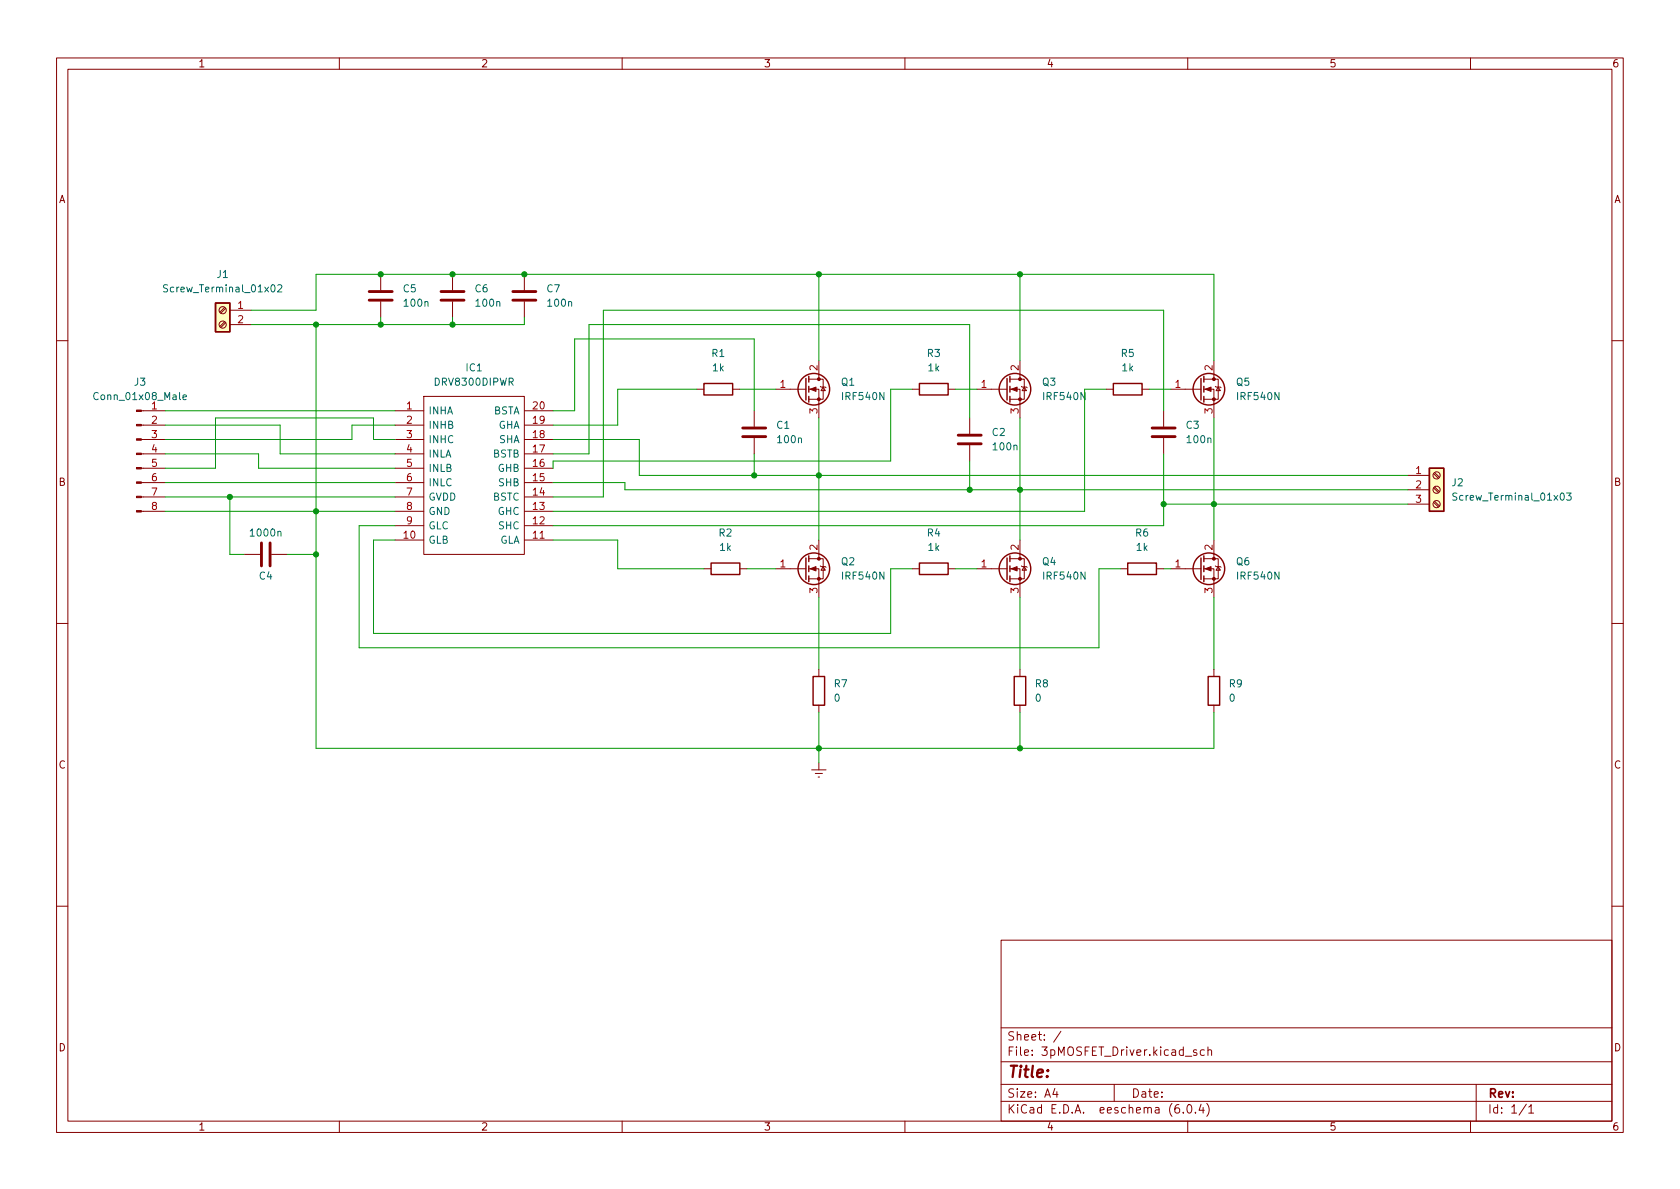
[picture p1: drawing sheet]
<svg xmlns="http://www.w3.org/2000/svg" width="297mm" height="210mm" viewBox="0 0 297 210" stroke-linecap="round" stroke-linejoin="round" font-family="sans-serif">
<g fill="none" stroke="#840000" stroke-width=".18">
<path d="M10 10.2h277v190.1h-277zM12 12.2h273v186.1h-273zM60 10.2v2M110 10.2v2M160 10.2v2M210 10.2v2M260 10.2v2M39.7 56.9l-.8 .8M39.7 54.4l-.8 .8M39.9 57.1l-.9 .8M39.9 54.5l-.9 .9M40.6 54.9h3.8"/>
<path d="M40.6 57.4h3.8M67.3 48.5v2.8M67.3 53.3v2.8M80 48.5v2.8M80 53.3v2.8M92.7 48.5v2.8M92.7 53.3v2.8M10 60.2h2M25 77.7h4.2M25 75.2h4.2M25 72.6h4.2M69.8 77.7h5.1"/>
<path d="M69.8 75.2h5.1M69.8 72.6h5.1M74.9 70.1h17.8v27.9h-17.8zM92.7 77.7h5.1M92.7 75.2h5.1M92.7 72.6h5.1M123.2 68.8h1.3M129.5 68.8h1.3M133.3 72.6v2.8M133.3 77.5v2.8M137.2 68.8h5.3M143 68.8h1.8v5.1"/>
<path d="M143 67.1h2.5v3.5h-2.5M144.8 63.7v3.4M145 68.3l.2 .1h.7l.1 .2M145.5 68.4l.4 .7h-.7zM161.3 68.8h1.3M167.6 68.8h1.3M171.4 73.9v2.8M171.4 78.7v2.8M172.7 68.8h5.4M178.6 68.8h1.7v5.1M178.6 67.1h2.5v3.5h-2.5M180.3 63.7v3.4"/>
<path d="M180.6 68.3l.1 .1h.8l.1 .2M181.1 68.4l.4 .7h-.8zM195.6 68.8h1.2M201.9 68.8h1.3M205.7 72.6v2.8M205.7 77.5v2.8M207 68.8h5.3M212.9 68.8h1.7v5.1M212.9 67.1h2.5v3.5h-2.5M214.6 63.7v3.4M214.9 68.3l.1 .1h.8l.1 .2M215.4 68.4l.4 .7h-.8z"/>
<path d="M285 60.2h2M25 90.4h4.2M25 87.9h4.2M25 85.3h4.2M25 82.8h4.2M25 80.3h4.2M43.2 98h2.8M48 98h2.8M69.8 90.4h5.1M69.8 87.9h5.1M69.8 85.3h5.1M69.8 82.8h5.1"/>
<path d="M69.8 80.3h5.1M69.8 95.5h5.1M69.8 93h5.1M92.7 90.4h5.1M92.7 87.9h5.1M92.7 85.3h5.1M92.7 82.8h5.1M92.7 80.3h5.1M92.7 95.5h5.1M92.7 93h5.1M143 98.8h2.5v3.6h-2.5M144.8 95.5v3.3"/>
<path d="M178.6 98.8h2.5v3.6h-2.5M180.3 95.5v3.3M212.9 98.8h2.5v3.6h-2.5M214.6 95.5v3.3M248.9 84.1h3.8M248.9 86.6h3.8M248.9 89.1h3.8M253.5 88.8l.8 .9M253.5 86.3l.8 .8M253.5 83.7l.8 .9M253.6 88.6l.9 .9M253.6 86.1l.9 .8"/>
<path d="M253.6 83.6l.9 .8M10 110.2h2M124.5 100.6h1.2M130.8 100.6h1.3M137.2 100.6h5.3M143 100.6h1.8v5.1M144.8 118.4v1.2M145 100.1l.2 .1h.7l.1 .1M145.5 100.2l.4 .6h-.7zM161.3 100.6h1.3M167.6 100.6h1.3M172.7 100.6h5.4"/>
<path d="M178.6 100.6h1.7v5.1M180.3 118.4v1.2M180.6 100.1l.1 .1h.8l.1 .1M181.1 100.2l.4 .6h-.8zM198.1 100.6h1.3M204.5 100.6h1.2M207 100.6h5.3M212.9 100.6h1.7v5.1M214.6 118.4v1.2M214.9 100.1l.1 .1h.8l.1 .1M215.4 100.2l.4 .6h-.8zM285 110.2h2"/>
<path d="M143.5 136.1h2.5M144.1 136.8h1.3M144.7 137.4h.2M144.8 124.7v1.3M144.8 134.9v1.2M180.3 124.7v1.3M214.6 124.7v1.3M10 160.2h2M177 166.3h108v32h-108zM285 160.2h2M60 198.3v2M110 198.3v2"/>
<path d="M160 198.3v2M177 194.8h108M177 191.8h108M177 187.8h108M177 181.8h108M186.5 192.5l-.4 1h1M186.9 193v1M187.6 182.4l-1.3 1.9M197 191.8v3M208.4 195.3a.59 .59 0 0 0-.7 .7v.5l.2 .3h.4l.2-.1 .1-.5-.2-.2-.4-.1-.3 .3M209.2 196.7v.1M210 198.3v2"/>
<path d="M210.1 195.4l.1-.1a.81 .81 0 0 1 .6 .7 .81 .81 0 0 1-.3 .8h-.1a.81 .81 0 0 1-.6-.6 .81 .81 0 0 1 .3-.8zM211.4 196.7v.1M211.6 185.7l-.4-.1-.2 .2 .1 .3 .5 .1v.4h-.6M212.4 195.3l-.4 1h.9M212.7 195.8v1M212.9 185.7l-.4-.1-.3 .3v.4l.2 .3h.5M213.4 195.1a1.72 1.72 0 0 1 0 2.3M213.6 185.8l.2-.2 .3 .1 .1 .9M213.6 185.1v1.5M260 198.3v2M261 191.8v6.5M269.9 195.3l-1.3 1.9"/>
<path d="M270.3 195.8l.4-.5v1.5M270.3 196.8h.9"/>
<circle cx="39.4" cy="57.4" r=".63"/>
<circle cx="39.4" cy="54.9" r=".63"/>
<circle cx="254" cy="86.6" r=".63"/>
<circle cx="254" cy="89.1" r=".63"/>
<circle cx="254" cy="84.1" r=".63"/>
</g>
<g fill="none" stroke="#840000" stroke-width=".51">
<path d="M65.3 53.1h4M65.3 51.6h4M78 53.1h4M78 51.6h4M90.7 53.1h4M90.7 51.6h4M131.3 77.2h4.1M131.3 75.7h4.1M169.4 78.5h4.1M169.4 77h4.1M203.7 77.2h4.1M203.7 75.7h4.1"/>
<path d="M46.2 96v4.1M47.8 96v4.1"/>
</g>
<g fill="none" stroke="#840000" stroke-width=".25">
<path d="M38.1 53.6h2.5v5.1h-2.5zM124.5 67.8h5v2h-5zM142.5 66.9v3.8M143 66.5v1.1M143 68.3v1M143 70.1v1M162.6 67.8h5v2h-5zM178.1 66.9v3.8M178.6 66.5v1.1M178.6 68.3v1M178.6 70.1v1M196.8 67.8h5.1v2h-5.1z"/>
<path d="M212.3 66.9v3.8M212.9 66.5v1.1M212.9 68.3v1M212.9 70.1v1M125.7 99.6h5.1v2h-5.1zM142.5 98.7v3.8M143 98.3v1M162.6 99.6h5v2h-5zM178.1 98.7v3.8M178.6 98.3v1M199.4 99.6h5.1v2h-5.1zM212.3 98.7v3.8"/>
<path d="M212.9 98.3v1M252.7 82.8h2.6v7.6h-2.6zM143 100.1v1M143 101.8v1.1M143.8 119.6h2v5.1h-2zM178.6 100.1v1M178.6 101.8v1.1M179.3 119.6h2.1v5.1h-2.1zM212.9 100.1v1M212.9 101.8v1.1M213.6 119.6h2v5.1h-2z"/>
<circle cx="143.9" cy="68.8" r="2.79"/>
<circle cx="179.5" cy="68.8" r="2.79"/>
<circle cx="213.7" cy="68.8" r="2.79"/>
<circle cx="143.9" cy="100.6" r="2.79"/>
<circle cx="179.5" cy="100.6" r="2.79"/>
<circle cx="213.7" cy="100.6" r="2.79"/>
</g>
<g fill="#840000" stroke="#840000" stroke-width=".18">
<path d="M24.1 90.3h.9v.2h-.9z"/>
<path d="M24.1 87.8h.9v.2h-.9z"/>
<path d="M24.1 85.2h.9v.3h-.9z"/>
<path d="M24.1 82.7h.9v.2h-.9z"/>
<path d="M24.1 80.1h.9v.3h-.9z"/>
<path d="M24.1 77.6h.9v.2h-.9z"/>
<path d="M24.1 75.1h.9v.2h-.9z"/>
<path d="M24.1 72.5h.9v.3h-.9z"/>
<path d="M178.8 68.8l1-.4v.8z"/>
<path d="M143.3 68.8l1-.4v.8z"/>
<path d="M143.3 100.6l1-.4v.8z"/>
<path d="M213.1 68.8l1-.4v.8z"/>
<path d="M178.8 100.6l1-.4v.8z"/>
<path d="M213.1 100.6l1-.4v.8z"/>
<circle cx="180.3" cy="70.6" r=".25"/>
<circle cx="180.3" cy="67.1" r=".25"/>
<circle cx="144.8" cy="70.6" r=".25"/>
<circle cx="144.8" cy="67.1" r=".25"/>
<circle cx="144.8" cy="102.4" r=".25"/>
<circle cx="144.8" cy="98.8" r=".25"/>
<circle cx="214.6" cy="70.6" r=".25"/>
<circle cx="214.6" cy="67.1" r=".25"/>
<circle cx="180.3" cy="102.4" r=".25"/>
<circle cx="180.3" cy="98.8" r=".25"/>
<circle cx="214.6" cy="102.4" r=".25"/>
<circle cx="214.6" cy="98.8" r=".25"/>
</g>
<path d="M29.6 50.4h-.5l-.1 .1v.3l.5 .3 .1 .3-.2 .2h-.5M49.1 50.5l.5-.1 .2 .3-.8 .9h.8M32.4 70.2l.6-.1-.1-.2-.4-.1-.1 .2v.6h.5M257.6 87.2h-.5l-.2 .1v.4l.6 .2 .1 .3-.3 .3-.4-.1M277 87.2h.8l-.4 .5 .3 .1v.5l-.2 .2-.5-.2" fill="none" stroke="#006464" stroke-width=".18"/>
<g fill="#ffffc2" stroke="#ffffc2" stroke-width=".18">
<path d="M38.1 53.6h2.5v5.1h-2.5z"/>
<path d="M252.7 82.8h2.6v7.6h-2.6z"/>
</g>
<g fill="none" stroke="#009600" stroke-width=".18">
<path d="M44.4 54.9h11.5v-6.4h158.7v15.2M55.9 57.4v74.9h158.7v-6.3M67.3 56.1v1.3M80 56.1v1.3M92.7 56.1v1.3h-48.3M144.8 48.5v15.2M180.3 48.5v15.2M29.2 72.6h40.6M29.2 75.2h20.3v5.1h20.3M69.8 75.2h-7.6v2.5h-33M69.8 77.7h-3.8v-3.8h-27.9v8.9h-8.9M97.8 77.7h15.2v6.4h135.9"/>
<path d="M97.8 72.6h3.8v-12.7h31.7v12.7M123.2 68.8h-14v6.4h-11.4M130.8 68.8h6.4M144.8 73.9v21.6M161.3 68.8h-3.8v12.7h-59.7v1.3M168.9 68.8h3.8M171.4 73.9v-16.5h-67.3v22.9h-6.3M180.3 73.9v21.6M195.6 68.8h-3.8v21.6h-94M203.2 68.8h3.8M205.7 72.6v-17.7h-99v33h-8.9M214.6 73.9v21.6"/>
<path d="M29.2 85.3h40.6M29.2 80.3h16.5v2.5h24.1M29.2 90.4h40.6M29.2 87.9h40.6M40.6 87.9v10.1h2.6M50.8 98h5.1M69.8 93h-6.3v21.5h130.8v-13.9h3.8M69.8 95.5h-3.8v16.5h91.5v-11.4h3.8M97.8 85.3h12.7v1.3h138.4M97.8 95.5h11.4v5.1h15.3M133.3 80.3v3.8M171.4 81.5v5.1"/>
<path d="M205.7 80.3v12.7h-107.9M205.7 89.1h43.2M132.1 100.6h5.1M144.8 105.7v12.7M168.9 100.6h3.8M180.3 105.7v12.7M205.7 100.6h1.3M214.6 105.7v12.7M144.8 126v8.9M180.3 126v6.3"/>
</g>
<g fill="#009600" stroke="#009600" stroke-width=".18">
<circle cx="40.6" cy="87.9" r=".46"/>
<circle cx="92.7" cy="48.5" r=".46"/>
<circle cx="80" cy="48.5" r=".46"/>
<circle cx="80" cy="57.4" r=".46"/>
<circle cx="67.3" cy="48.5" r=".46"/>
<circle cx="67.3" cy="57.4" r=".46"/>
<circle cx="55.9" cy="57.4" r=".46"/>
<circle cx="133.3" cy="84.1" r=".46"/>
<circle cx="180.3" cy="86.6" r=".46"/>
<circle cx="180.3" cy="48.5" r=".46"/>
<circle cx="214.6" cy="89.1" r=".46"/>
<circle cx="205.7" cy="89.1" r=".46"/>
<circle cx="55.9" cy="90.4" r=".46"/>
<circle cx="55.9" cy="98" r=".46"/>
<circle cx="144.8" cy="48.5" r=".46"/>
<circle cx="144.8" cy="132.3" r=".46"/>
<circle cx="180.3" cy="132.3" r=".46"/>
<circle cx="171.4" cy="86.6" r=".46"/>
<circle cx="144.8" cy="84.1" r=".46"/>
</g>
<text font-size="2.8" fill="#840000" x="178" y="190.6">Title:</text>
<g font-size="2.1" fill="#840000">
<text x="178" y="184">Sheet: /</text>
<text x="178" y="186.7">File: 3pMOSFET_Driver.kicad_sch</text>
<text x="178" y="196.9">KiCad E.D.A. eeschema (6.0.4)</text>
<text x="178" y="194.1">Size: A4</text>
<text x="200" y="194.1">Date:</text>
<text x="263" y="194.1">Rev:</text>
<text x="263" y="196.9">Id: 1/1</text>
</g>
<g font-size="1.8" fill="#840000">
<text x="35" y="11.9">1</text>
<text x="85" y="11.9">2</text>
<text x="135" y="11.9">3</text>
<text x="185" y="11.9">4</text>
<text x="235" y="11.9">5</text>
<text x="285" y="11.9">6</text>
<text x="10.3" y="35.9">A</text>
<text x="285.3" y="35.9">A</text>
<text x="10.3" y="85.9">B</text>
<text x="285.3" y="85.9">B</text>
<text x="10.3" y="135.9">C</text>
<text x="285.3" y="135.9">C</text>
<text x="10.3" y="185.9">D</text>
<text x="285.3" y="185.9">D</text>
<text x="35" y="199.9">1</text>
<text x="85" y="199.9">2</text>
<text x="135" y="199.9">3</text>
<text x="185" y="199.9">4</text>
<text x="235" y="199.9">5</text>
<text x="285" y="199.9">6</text>
</g>
<g font-size="1.8" fill="#006464">
<text x="29.6" y="51.7">Screw_Terminal_01x02</text>
<text x="38.4" y="49.1">J1</text>
<text x="71.3" y="51.7">C5</text>
<text x="84" y="51.7">C6</text>
<text x="96.7" y="51.7">C7</text>
<text x="71.6" y="54.2">100n</text>
<text x="84.3" y="54.2">100n</text>
<text x="97" y="54.2">100n</text>
<text x="82.4" y="65.7">IC1</text>
<text x="125.9" y="63.1">R1</text>
<text x="126" y="65.7">1k</text>
<text x="164" y="63.1">R3</text>
<text x="164.1" y="65.7">1k</text>
<text x="198.3" y="63.1">R5</text>
<text x="198.4" y="65.7">1k</text>
<text x="17.1" y="70.7">Conn_01x08_Male</text>
<text x="23.8" y="68.2">J3</text>
<text x="77" y="68.2">DRV8300DIPWR</text>
<text x="148.8" y="68.2">Q1</text>
<text x="149.1" y="70.7">IRF540N</text>
<text x="184.3" y="68.2">Q3</text>
<text x="184.7" y="70.7">IRF540N</text>
<text x="218.6" y="68.2">Q5</text>
<text x="218.9" y="70.7">IRF540N</text>
<text x="75.7" y="73.3">INHA</text>
<text x="75.7" y="75.8">INHB</text>
<text x="87.1" y="73.3">BSTA</text>
<text x="88" y="75.8">GHA</text>
<text x="137.3" y="75.8">C1</text>
<text x="175.4" y="77.1">C2</text>
<text x="209.7" y="75.8">C3</text>
<text x="75.7" y="78.4">INHC</text>
<text x="75.7" y="80.9">INLA</text>
<text x="75.7" y="83.4">INLB</text>
<text x="87.1" y="80.9">BSTB</text>
<text x="88" y="83.4">GHB</text>
<text x="88.2" y="78.4">SHA</text>
<text x="137.6" y="78.4">100n</text>
<text x="175.7" y="79.6">100n</text>
<text x="210" y="78.4">100n</text>
<text x="75.7" y="86">INLC</text>
<text x="75.7" y="88.5">GVDD</text>
<text x="87.1" y="88.5">BSTC</text>
<text x="88.2" y="86">SHB</text>
<text x="256.7" y="86">J2</text>
<text x="257.6" y="88.5">Screw_Terminal_01x03</text>
<text x="44.5" y="94.9">1000n</text>
<text x="75.7" y="91.1">GND</text>
<text x="75.7" y="93.6">GLC</text>
<text x="88" y="91.1">GHC</text>
<text x="88.2" y="93.6">SHC</text>
<text x="127.1" y="94.9">R2</text>
<text x="164" y="94.9">R4</text>
<text x="200.8" y="94.9">R6</text>
<text x="75.7" y="96.1">GLB</text>
<text x="88.2" y="96.1">GLA</text>
<text x="127.3" y="97.4">1k</text>
<text x="148.8" y="99.9">Q2</text>
<text x="164.1" y="97.4">1k</text>
<text x="184.3" y="99.9">Q4</text>
<text x="200.9" y="97.4">1k</text>
<text x="218.6" y="99.9">Q6</text>
<text x="45.9" y="102.5">C4</text>
<text x="149.1" y="102.5">IRF540N</text>
<text x="184.7" y="102.5">IRF540N</text>
<text x="218.9" y="102.5">IRF540N</text>
<text x="147.5" y="121.5">R7</text>
<text x="147.5" y="124.1">0</text>
<text x="183.1" y="121.5">R8</text>
<text x="183.1" y="124.1">0</text>
<text x="217.4" y="121.5">R9</text>
<text x="217.4" y="124.1">0</text>
</g>
<g font-size="1.8" fill="#a90000">
<text x="42.1" y="54.6">1</text>
<text x="42.1" y="57.1">2</text>
<text x="144.5" y="65.5" transform="rotate(-90 144.5 65.5)">2</text>
<text x="180.1" y="65.5" transform="rotate(-90 180.1 65.5)">2</text>
<text x="214.4" y="65.5" transform="rotate(-90 214.4 65.5)">2</text>
<text x="137.9" y="68.6">1</text>
<text x="173.5" y="68.6">1</text>
<text x="207.8" y="68.6">1</text>
<text x="26.8" y="72.4">1</text>
<text x="26.8" y="74.9">2</text>
<text x="26.8" y="77.5">3</text>
<text x="71.9" y="72.4">1</text>
<text x="71.9" y="74.9">2</text>
<text x="71.9" y="77.5">3</text>
<text x="94.3" y="77.5">18</text>
<text x="94.3" y="74.9">19</text>
<text x="94.3" y="72.4">20</text>
<text x="144.5" y="73.1" transform="rotate(-90 144.5 73.1)">3</text>
<text x="180.1" y="73.1" transform="rotate(-90 180.1 73.1)">3</text>
<text x="214.4" y="73.1" transform="rotate(-90 214.4 73.1)">3</text>
<text x="26.8" y="80">4</text>
<text x="26.8" y="82.5">5</text>
<text x="71.9" y="80">4</text>
<text x="71.9" y="82.5">5</text>
<text x="94.3" y="82.5">16</text>
<text x="94.3" y="80">17</text>
<text x="250.3" y="83.8">1</text>
<text x="26.8" y="85.1">6</text>
<text x="26.8" y="87.6">7</text>
<text x="71.9" y="85.1">6</text>
<text x="71.9" y="87.6">7</text>
<text x="94.3" y="87.6">14</text>
<text x="94.3" y="85.1">15</text>
<text x="250.3" y="86.4">2</text>
<text x="250.3" y="88.9">3</text>
<text x="26.8" y="90.2">8</text>
<text x="71.4" y="95.2">10</text>
<text x="71.9" y="90.2">8</text>
<text x="71.9" y="92.7">9</text>
<text x="94.3" y="95.2">11</text>
<text x="94.3" y="92.7">12</text>
<text x="94.3" y="90.2">13</text>
<text x="137.9" y="100.3">1</text>
<text x="144.5" y="97.3" transform="rotate(-90 144.5 97.3)">2</text>
<text x="173.5" y="100.3">1</text>
<text x="180.1" y="97.3" transform="rotate(-90 180.1 97.3)">2</text>
<text x="207.8" y="100.3">1</text>
<text x="214.4" y="97.3" transform="rotate(-90 214.4 97.3)">2</text>
<text x="144.5" y="104.9" transform="rotate(-90 144.5 104.9)">3</text>
<text x="180.1" y="104.9" transform="rotate(-90 180.1 104.9)">3</text>
<text x="214.4" y="104.9" transform="rotate(-90 214.4 104.9)">3</text>
</g>
</svg>
